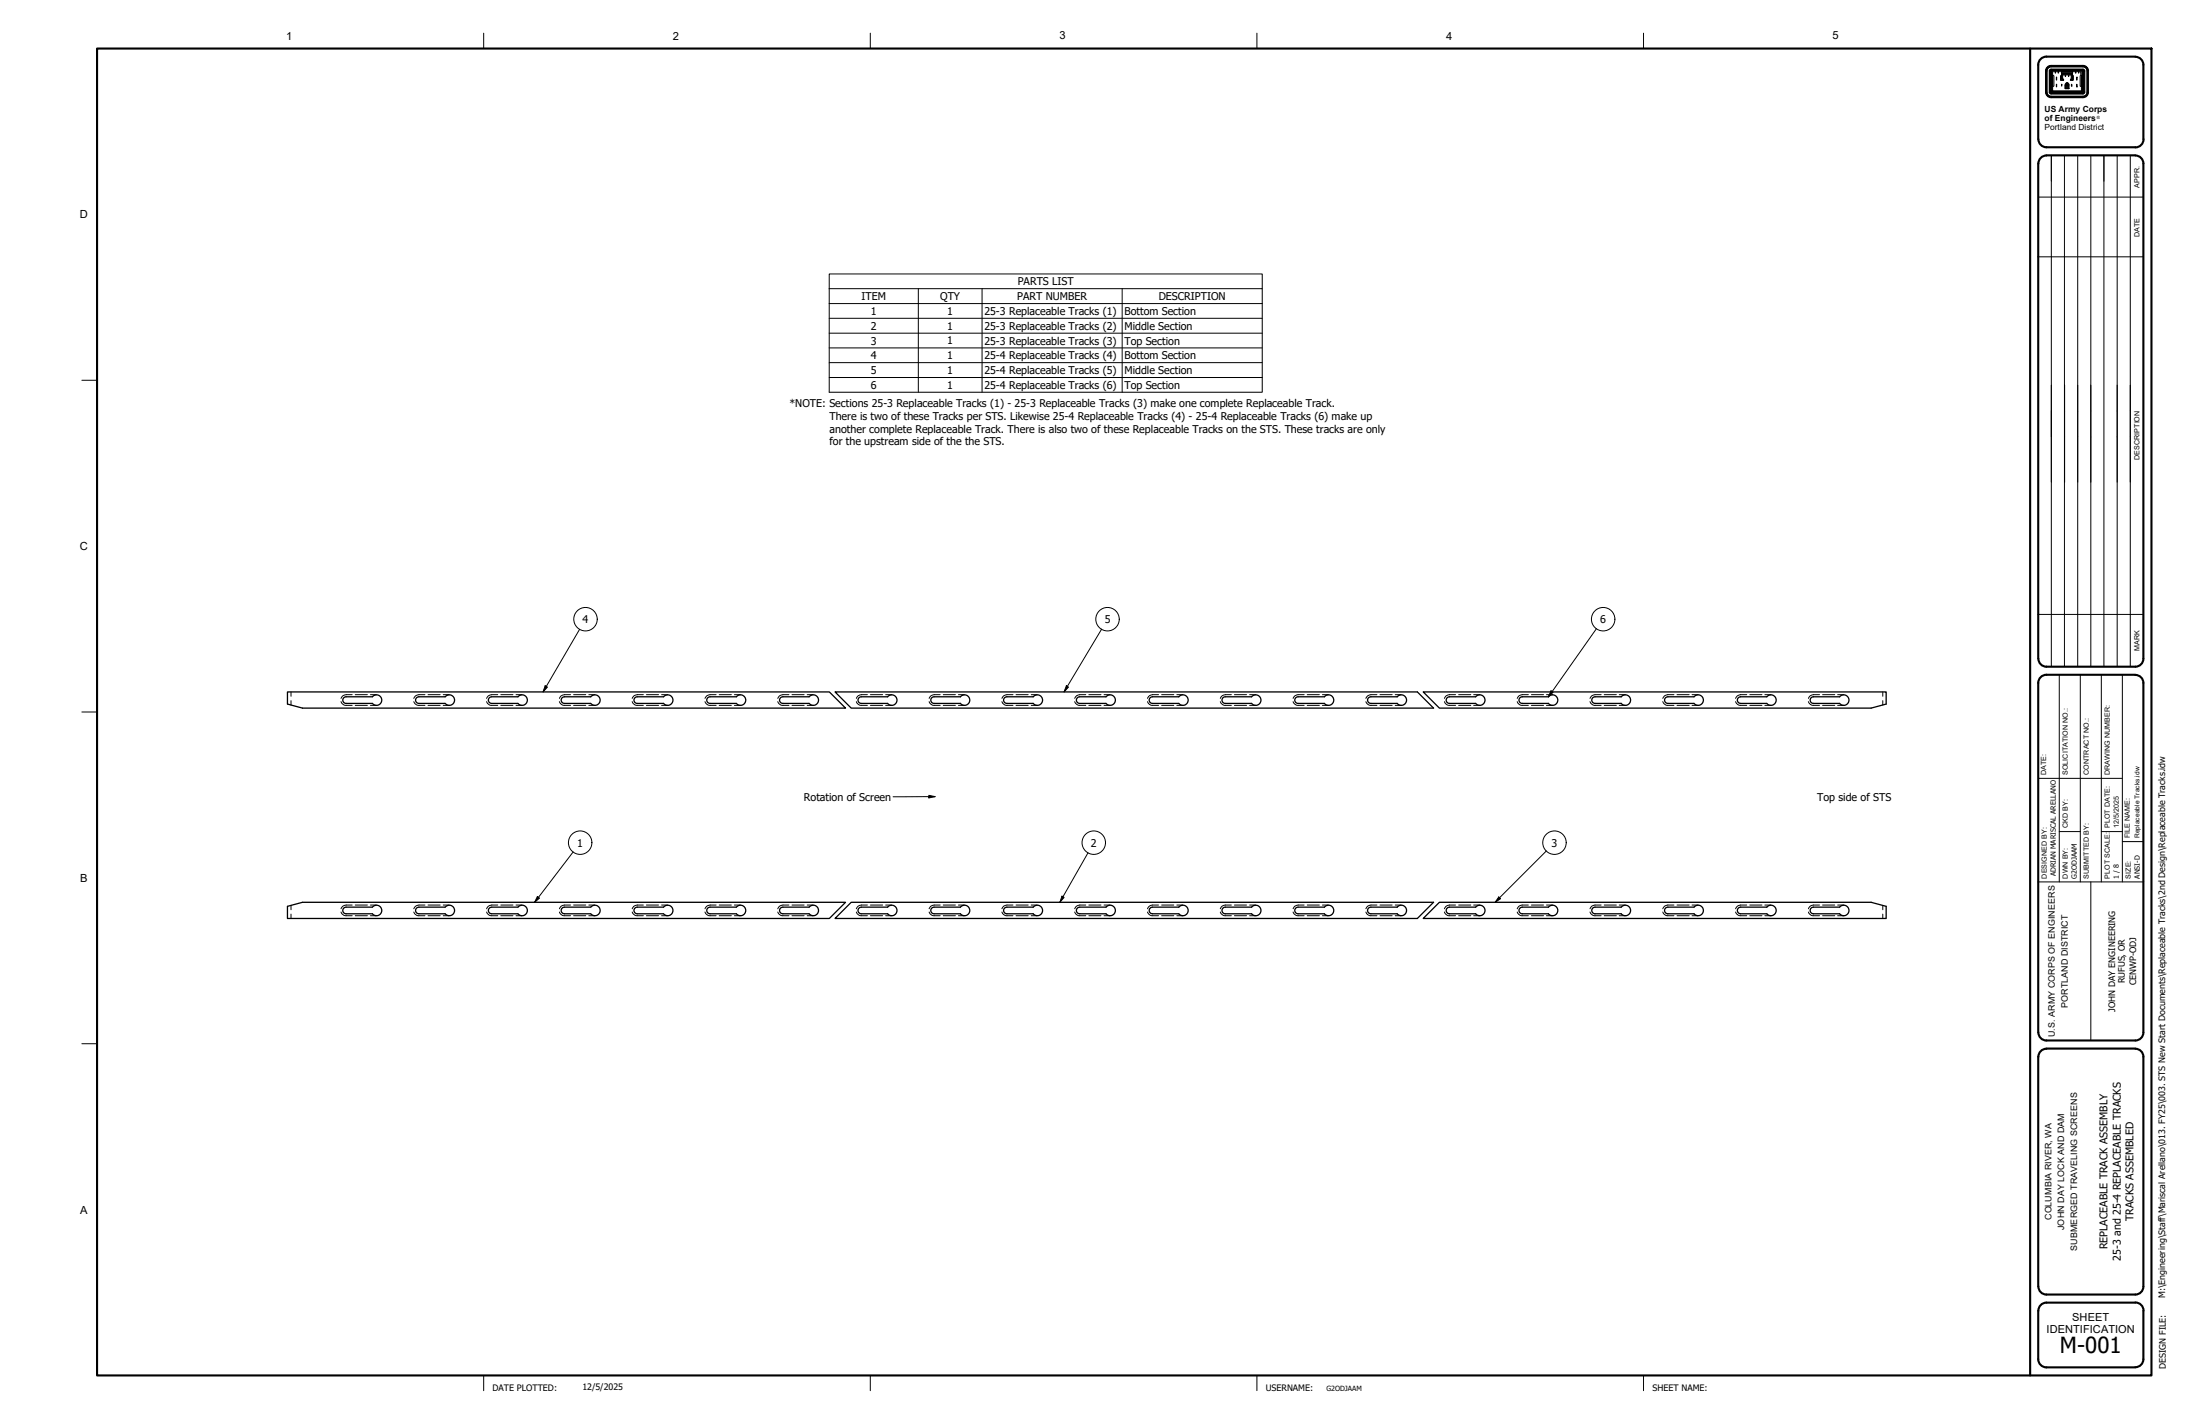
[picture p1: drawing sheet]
<svg xmlns="http://www.w3.org/2000/svg" width="864mm" height="559mm" viewBox="0 0 864 559" stroke-linecap="round" stroke-linejoin="round" font-family="sans-serif">
<!-- layer: Hidden (ANSI) -->
<g fill="none" stroke="#000" stroke-width=".39">
<path d="M114.2 271.5v1.7M114.2 275v1.7M133.9 275.3a2.13 2.13 0 0 0 2 1.5h2.3M138.2 272.6h-2.3a2.18 2.18 0 0 0-2 1.5M139.4 276.8h4.8M139.4 272.6h4.8M145.4 276.8h2.4M145.4 272.6h2.4M162.4 275.3a2.13 2.13 0 0 0 2.1 1.5h2.3M166.8 272.6h-2.3a2.18 2.18 0 0 0-2.1 1.5M168 276.8h4.8M168 272.6h4.8"/>
<path d="M174 276.8h2.3M174 272.6h2.3M191 275.3a2.13 2.13 0 0 0 2 1.5h2.4M195.4 272.6h-2.4a2.18 2.18 0 0 0-2 1.5M196.6 276.8h4.8M196.6 272.6h4.8M202.6 276.8h2.3M202.6 272.6h2.3M219.6 275.3a2.13 2.13 0 0 0 2 1.5h2.4M224 272.6h-2.4a2.18 2.18 0 0 0-2 1.5M225.2 276.8h4.7M225.2 272.6h4.7"/>
<path d="M231.1 276.8h2.4M231.1 272.6h2.4M248.2 275.3a2.13 2.13 0 0 0 2 1.5h2.3M252.5 272.6h-2.3a2.18 2.18 0 0 0-2 1.5M253.7 276.8h4.8M253.7 272.6h4.8M259.7 276.8h2.4M259.7 272.6h2.4M276.7 275.3a2.13 2.13 0 0 0 2.1 1.5h2.3M281.1 272.6h-2.3a2.18 2.18 0 0 0-2.1 1.5M282.3 276.8h4.8M282.3 272.6h4.8"/>
<path d="M288.3 276.8h2.3M288.3 272.6h2.3M305.3 275.3a2.13 2.13 0 0 0 2 1.5h2.4M309.7 272.6h-2.4a2.18 2.18 0 0 0-2 1.5M310.9 276.8h4.8M310.9 272.6h4.8M316.9 276.8h2.3M316.9 272.6h2.3M336.2 275.3v.2a2.14 2.14 0 0 0 1.9 1.3h2.4M340.5 272.6h-2.4a2.02 2.02 0 0 0-1.9 1.5M341.7 276.8h4.8M341.7 272.6h4.8"/>
<path d="M347.7 276.8h2.3M347.7 272.6h2.3M364.7 275.3v.2a2.14 2.14 0 0 0 2 1.3h2.4M369.1 272.6h-2.4a2.02 2.02 0 0 0-2 1.5M370.3 276.8h4.7M370.3 272.6h4.7M376.2 276.8h2.4M376.2 272.6h2.4M393.3 275.3v.2a2.14 2.14 0 0 0 2 1.3h2.3M397.6 272.6h-2.3a2.02 2.02 0 0 0-2 1.5M398.8 276.8h4.8M398.8 272.6h4.8"/>
<path d="M404.8 276.8h2.4M404.8 272.6h2.4M421.9 275.3v.2a2.14 2.14 0 0 0 2 1.3h2.3M426.2 272.6h-2.3a2.02 2.02 0 0 0-2 1.5M427.4 276.8h4.8M427.4 272.6h4.8M433.4 276.8h2.3M433.4 272.6h2.3M450.5 275.3v.2a2.14 2.14 0 0 0 1.9 1.3h2.4M454.8 272.6h-2.4a2.02 2.02 0 0 0-1.9 1.5M456 276.8h4.8M456 272.6h4.8"/>
<path d="M462 276.8h2.3M462 272.6h2.3M479 275.3v.2a2.14 2.14 0 0 0 2 1.3h2.4M483.4 272.6h-2.4a2.02 2.02 0 0 0-2 1.5M484.6 276.8h4.7M484.6 272.6h4.7M490.5 276.8h2.4M490.5 272.6h2.4M507.6 275.3v.2a2.14 2.14 0 0 0 2 1.3h2.3M511.9 272.6h-2.3a2.02 2.02 0 0 0-2 1.5M513.1 276.8h4.8M513.1 272.6h4.8"/>
<path d="M519.1 276.8h2.4M519.1 272.6h2.4M536.2 275.3v.2a2.14 2.14 0 0 0 2 1.3h2.3M540.5 272.6h-2.3a2.02 2.02 0 0 0-2 1.5M541.7 276.8h4.8M541.7 272.6h4.8M547.7 276.8h2.3M547.7 272.6h2.3M567 275.3l.1 .2a2.14 2.14 0 0 0 1.9 1.3h2.4M571.4 272.6h-2.4a2.18 2.18 0 0 0-2 1.5M572.6 276.8h4.7M572.6 272.6h4.7"/>
<path d="M578.5 276.8h2.4M578.5 272.6h2.4M595.6 275.3v.2a2.14 2.14 0 0 0 1.9 1.3h2.4M599.9 272.6h-2.4a2.18 2.18 0 0 0-1.9 1.5M601.2 276.8h4.7M601.2 272.6h4.7M607.1 276.8h2.4M607.1 272.6h2.4M624.1 275.3l.1 .2a2.14 2.14 0 0 0 1.9 1.3h2.4M628.5 272.6h-2.4a2.18 2.18 0 0 0-2 1.5M629.7 276.8h4.8M629.7 272.6h4.8"/>
<path d="M635.6 276.8h2.4M635.6 272.6h2.4M652.7 275.3l.1 .2a2.14 2.14 0 0 0 1.9 1.3h2.4M657.1 272.6h-2.4a2.18 2.18 0 0 0-2 1.5M658.3 276.8h4.8M658.3 272.6h4.8M664.2 276.8h2.4M664.2 272.6h2.4M681.3 275.3l.1 .2a2.14 2.14 0 0 0 1.9 1.3h2.4M685.7 272.6h-2.4a2.18 2.18 0 0 0-2 1.5M686.9 276.8h4.7M686.9 272.6h4.7"/>
<path d="M692.8 276.8h2.4M692.8 272.6h2.4M709.9 275.3v.2a2.14 2.14 0 0 0 1.9 1.3h2.4M714.2 272.6h-2.4a2.18 2.18 0 0 0-1.9 1.5M715.5 276.8h4.7M715.5 272.6h4.7M721.4 276.8h2.4M721.4 272.6h2.4M739.1 271.5v1.7M739.1 275v1.7M114.2 355.3v1.7M114.2 358.7v1.7"/>
<path d="M133.9 357.9a2.13 2.13 0 0 0 2 1.4h2.3M138.2 355.2h-2.3a2.18 2.18 0 0 0-2 1.4M139.4 359.3h4.8M139.4 355.2h4.8M145.4 359.3h2.4M145.4 355.2h2.4M162.4 357.9a2.13 2.13 0 0 0 2.1 1.4h2.3M166.8 355.2h-2.3a2.18 2.18 0 0 0-2.1 1.4M168 359.3h4.8M168 355.2h4.8M174 359.3h2.3M174 355.2h2.3"/>
<path d="M191 357.9a2.13 2.13 0 0 0 2 1.4h2.4M195.4 355.2h-2.4a2.18 2.18 0 0 0-2 1.4M196.6 359.3h4.8M196.6 355.2h4.8M202.6 359.3h2.3M202.6 355.2h2.3M219.6 357.9a2.13 2.13 0 0 0 2 1.4h2.4M224 355.2h-2.4a2.18 2.18 0 0 0-2 1.4M225.2 359.3h4.7M225.2 355.2h4.7M231.1 359.3h2.4M231.1 355.2h2.4"/>
<path d="M248.2 357.9a2.13 2.13 0 0 0 2 1.4h2.3M252.5 355.2h-2.3a2.18 2.18 0 0 0-2 1.4M253.7 359.3h4.8M253.7 355.2h4.8M259.7 359.3h2.4M259.7 355.2h2.4M276.7 357.9a2.13 2.13 0 0 0 2.1 1.4h2.3M281.1 355.2h-2.3a2.18 2.18 0 0 0-2.1 1.4M282.3 359.3h4.8M282.3 355.2h4.8M288.3 359.3h2.3M288.3 355.2h2.3"/>
<path d="M305.3 357.9a2.13 2.13 0 0 0 2 1.4h2.4M309.7 355.2h-2.4a2.18 2.18 0 0 0-2 1.4M310.9 359.3h4.8M310.9 355.2h4.8M316.9 359.3h2.3M316.9 355.2h2.3M336.2 357.9v.1a2.14 2.14 0 0 0 1.9 1.3h2.4M340.5 355.2h-2.4a2.02 2.02 0 0 0-1.9 1.4M341.7 359.3h4.8M341.7 355.2h4.8M347.7 359.3h2.3M347.7 355.2h2.3"/>
<path d="M364.7 357.9v.1a2.14 2.14 0 0 0 2 1.3h2.4M369.1 355.2h-2.4a2.02 2.02 0 0 0-2 1.4M370.3 359.3h4.7M370.3 355.2h4.7M376.2 359.3h2.4M376.2 355.2h2.4M393.3 357.9v.1a2.14 2.14 0 0 0 2 1.3h2.3M397.6 355.2h-2.3a2.02 2.02 0 0 0-2 1.4M398.8 359.3h4.8M398.8 355.2h4.8M404.8 359.3h2.4M404.8 355.2h2.4"/>
<path d="M421.9 357.9v.1a2.14 2.14 0 0 0 2 1.3h2.3M426.2 355.2h-2.3a2.02 2.02 0 0 0-2 1.4M427.4 359.3h4.8M427.4 355.2h4.8M433.4 359.3h2.3M433.4 355.2h2.3M450.5 357.9v.1a2.14 2.14 0 0 0 1.9 1.3h2.4M454.8 355.2h-2.4a2.02 2.02 0 0 0-1.9 1.4M456 359.3h4.8M456 355.2h4.8M462 359.3h2.3M462 355.2h2.3"/>
<path d="M479 357.9v.1a2.14 2.14 0 0 0 2 1.3h2.4M483.4 355.2h-2.4a2.02 2.02 0 0 0-2 1.4M484.6 359.3h4.7M484.6 355.2h4.7M490.5 359.3h2.4M490.5 355.2h2.4M507.6 357.9v.1a2.14 2.14 0 0 0 2 1.3h2.3M511.9 355.2h-2.3a2.02 2.02 0 0 0-2 1.4M513.1 359.3h4.8M513.1 355.2h4.8M519.1 359.3h2.4M519.1 355.2h2.4"/>
<path d="M536.2 357.9v.1a2.14 2.14 0 0 0 2 1.3h2.3M540.5 355.2h-2.3a2.02 2.02 0 0 0-2 1.4M541.7 359.3h4.8M541.7 355.2h4.8M547.7 359.3h2.3M547.7 355.2h2.3M567 357.9l.1 .1a2.14 2.14 0 0 0 1.9 1.3h2.4M571.4 355.2h-2.4a2.18 2.18 0 0 0-2 1.4M572.6 359.3h4.7M572.6 355.2h4.7M578.5 359.3h2.4M578.5 355.2h2.4"/>
<path d="M595.6 357.9v.1a2.14 2.14 0 0 0 1.9 1.3h2.4M599.9 355.2h-2.4a2.18 2.18 0 0 0-1.9 1.4M601.2 359.3h4.7M601.2 355.2h4.7M607.1 359.3h2.4M607.1 355.2h2.4M624.1 357.9l.1 .1a2.14 2.14 0 0 0 1.9 1.3h2.4M628.5 355.2h-2.4a2.18 2.18 0 0 0-2 1.4M629.7 359.3h4.8M629.7 355.2h4.8M635.6 359.3h2.4M635.6 355.2h2.4"/>
<path d="M652.7 357.9l.1 .1a2.14 2.14 0 0 0 1.9 1.3h2.4M657.1 355.2h-2.4a2.18 2.18 0 0 0-2 1.4M658.3 359.3h4.8M658.3 355.2h4.8M664.2 359.3h2.4M664.2 355.2h2.4M681.3 357.9l.1 .1a2.14 2.14 0 0 0 1.9 1.3h2.4M685.7 355.2h-2.4a2.18 2.18 0 0 0-2 1.4M686.9 359.3h4.7M686.9 355.2h4.7M692.8 359.3h2.4M692.8 355.2h2.4"/>
<path d="M709.9 357.9v.1a2.14 2.14 0 0 0 1.9 1.3h2.4M714.2 355.2h-2.4a2.18 2.18 0 0 0-1.9 1.4M715.5 359.3h4.7M715.5 355.2h4.7M721.4 359.3h2.4M721.4 355.2h2.4M739.1 355.3v1.7M739.1 358.7v1.7"/>
</g>
<!-- layer: Visible (ANSI) -->
<g fill="none" stroke="#000" stroke-width=".51">
<path d="M112.8 271.5h212.8l6.3 6.4h-213.2l-5.9-1.6zM135.9 273.4a1.3 1.3 0 0 0-1.3 1.3 1.3 1.3 0 0 0 1.3 1.3M135.9 273.4h10.2M135.9 276h10.2M146.2 273.5a2.06 2.06 0 0 1 3-.3 2.06 2.06 0 0 1 0 3 2.06 2.06 0 0 1-3-.2M174.7 273.4h-10.3a1.3 1.3 0 0 0-1.3 1.3 1.3 1.3 0 0 0 1.3 1.3h10.3M174.8 273.5a2.06 2.06 0 0 1 3-.3 2.06 2.06 0 0 1 0 3 2.06 2.06 0 0 1-3-.2M203.3 273.4h-10.3a1.3 1.3 0 0 0-1.3 1.3 1.3 1.3 0 0 0 1.3 1.3h10.3M203.3 273.5a2.06 2.06 0 0 1 3-.3 2.06 2.06 0 0 1 0 3 2.06 2.06 0 0 1-3-.2M231.8 273.4h-10.2a1.3 1.3 0 0 0-1.3 1.3 1.3 1.3 0 0 0 1.3 1.3h10.2M231.9 273.5a2.06 2.06 0 0 1 3-.3 2.06 2.06 0 0 1 0 3 2.06 2.06 0 0 1-3-.2M249.4 273.7l.8-.3 10.3 .1a2.08 2.08 0 0 1 3-.2 2.08 2.08 0 0 1 0 3 2.08 2.08 0 0 1-3.1-.3h-10.2a1.3 1.3 0 0 1-1.3-.9 1.3 1.3 0 0 1 .5-1.4z"/>
<path d="M278.7 273.4a1.3 1.3 0 0 0-1.3 1.3 1.3 1.3 0 0 0 1.3 1.3M278.8 273.4l10.3 .1a2.06 2.06 0 0 1 3-.3 2.06 2.06 0 0 1 0 3 2.06 2.06 0 0 1-3-.2h-10.3M307.3 273.4a1.3 1.3 0 0 0-1.3 1.3 1.3 1.3 0 0 0 1.3 1.3M307.3 273.4h10.3M307.3 276h10.3M317.6 273.5a2.06 2.06 0 0 1 3-.3 2.06 2.06 0 0 1 0 3 2.06 2.06 0 0 1-3-.2M327.8 271.5h228.6l6.3 6.4h-228.6zM338.1 273.4a1.3 1.3 0 0 0-1.3 1.3 1.3 1.3 0 0 0 1.3 1.3M338.1 273.4l10.3 .1a2.06 2.06 0 0 1 3-.3 2.06 2.06 0 0 1 0 3 2.06 2.06 0 0 1-3-.2h-10.3M366.7 273.4a1.3 1.3 0 0 0-1.3 1.3 1.3 1.3 0 0 0 1.3 1.3M366.7 273.4l10.3 .1a2.06 2.06 0 0 1 3-.3 2.06 2.06 0 0 1 0 3 2.06 2.06 0 0 1-3-.2h-10.3M394.5 273.7l.8-.3 10.3 .1a2.07 2.07 0 0 1 3-.3 2.07 2.07 0 0 1 0 3.1 2.07 2.07 0 0 1-3-.3h-10.3a1.3 1.3 0 0 1-1.3-.9 1.3 1.3 0 0 1 .5-1.4z"/>
<path d="M423.1 273.7l.7-.3 10.3 .1a2.07 2.07 0 0 1 3.1-.3 2.07 2.07 0 0 1 0 3.1 2.07 2.07 0 0 1-3.1-.3h-10.3a1.3 1.3 0 0 1-1.2-.9 1.3 1.3 0 0 1 .5-1.4zM451.6 273.7l.8-.3 10.3 .1a2.07 2.07 0 0 1 3-.3 2.07 2.07 0 0 1 0 3.1 2.07 2.07 0 0 1-3-.3h-10.3a1.3 1.3 0 0 1-1.2-.9 1.3 1.3 0 0 1 .4-1.4zM480.2 273.7l.8-.3 10.3 .1a2.07 2.07 0 0 1 3-.3 2.07 2.07 0 0 1 0 3.1 2.07 2.07 0 0 1-3-.3h-10.3a1.3 1.3 0 0 1-1.3-.9 1.3 1.3 0 0 1 .5-1.4zM509.6 273.4a1.3 1.3 0 0 0-1.3 1.3 1.3 1.3 0 0 0 1.3 1.3M509.6 273.4l10.3 .1a2.06 2.06 0 0 1 3-.3 2.06 2.06 0 0 1 0 3 2.06 2.06 0 0 1-3-.2h-10.3M538.1 273.4a1.3 1.3 0 0 0-1.3 1.3 1.3 1.3 0 0 0 1.3 1.3M538.2 273.4l10.2 .1a2.06 2.06 0 0 1 3.1-.3 2.06 2.06 0 0 1 0 3 2.06 2.06 0 0 1-3.1-.2h-10.2M558.7 271.5h181.7v4.8l-5.9 1.6h-169.5zM568.2 273.7l.8-.3 10.2 .1a2.07 2.07 0 0 1 3.1-.3 2.07 2.07 0 0 1 0 3.1 2.07 2.07 0 0 1-3.1-.3h-10.2a1.3 1.3 0 0 1-1.2-.9 1.3 1.3 0 0 1 .4-1.4zM596.8 273.7l.8-.3 10.2 .1a2.07 2.07 0 0 1 3-.3 2.07 2.07 0 0 1 0 3.1 2.07 2.07 0 0 1-3-.3h-10.2a1.3 1.3 0 0 1-1.3-.9 1.3 1.3 0 0 1 .5-1.4zM625.4 273.7l.7-.3 10.3 .1a2.07 2.07 0 0 1 3-.3 2.07 2.07 0 0 1 0 3.1 2.07 2.07 0 0 1-3-.3h-10.3a1.3 1.3 0 0 1-1.2-.9 1.3 1.3 0 0 1 .5-1.4zM653.7 274l1-.6 10.3 .1a2.07 2.07 0 0 1 3-.3 2.07 2.07 0 0 1 0 3.1 2.07 2.07 0 0 1-3-.3h-10.7l-.8-.9z"/>
<path d="M683.3 273.4l10.2 .1a2.06 2.06 0 0 1 3.1-.3 2.06 2.06 0 0 1 0 3 2.06 2.06 0 0 1-3.1-.2h-10.2M683.3 273.4a1.3 1.3 0 0 0-1.3 1.3 1.3 1.3 0 0 0 1.3 1.3M711.1 273.7l.8-.3 10.2 .1a2.07 2.07 0 0 1 3-.3 2.07 2.07 0 0 1 0 3.1 2.07 2.07 0 0 1-3-.3h-10.2a1.3 1.3 0 0 1-1.3-.9 1.3 1.3 0 0 1 .5-1.4zM112.8 355.7l5.9-1.6h213.2l-6.3 6.3h-212.8zM135.9 356a1.3 1.3 0 0 0-1.3 1.3 1.3 1.3 0 0 0 1.3 1.3M135.9 356h10.2M135.9 358.6h10.2M146.2 356a2.06 2.06 0 0 1 3-.2 2.06 2.06 0 0 1 0 3 2.06 2.06 0 0 1-3-.2M174.7 356h-10.3a1.3 1.3 0 0 0-1.3 1.3 1.3 1.3 0 0 0 1.3 1.3h10.3M174.8 356a2.06 2.06 0 0 1 3-.2 2.06 2.06 0 0 1 0 3 2.06 2.06 0 0 1-3-.2M203.3 356h-10.3a1.3 1.3 0 0 0-1.3 1.3 1.3 1.3 0 0 0 1.3 1.3h10.3M203.3 356a2.06 2.06 0 0 1 3-.2 2.06 2.06 0 0 1 0 3 2.06 2.06 0 0 1-3-.2"/>
<path d="M231.8 356h-10.2a1.3 1.3 0 0 0-1.3 1.3 1.3 1.3 0 0 0 1.3 1.3h10.2M231.9 356a2.06 2.06 0 0 1 3-.2 2.06 2.06 0 0 1 0 3 2.06 2.06 0 0 1-3-.2M260.4 356h-10.2a1.3 1.3 0 0 0-1.3 1.3 1.3 1.3 0 0 0 1.3 1.3h10.2a2.08 2.08 0 0 0 3.1 .3 2.08 2.08 0 0 0 0-3.1 2.08 2.08 0 0 0-3 .2M278.7 356a1.3 1.3 0 0 0-1.3 1.3 1.3 1.3 0 0 0 1.3 1.3M278.8 356h10.2M289.1 356a2.06 2.06 0 0 1 3-.2 2.06 2.06 0 0 1 0 3 2.06 2.06 0 0 1-3-.2h-10.3M307.3 356a1.3 1.3 0 0 0-1.3 1.3 1.3 1.3 0 0 0 1.3 1.3M307.3 356h10.3M307.3 358.6h10.3M317.6 356a2.06 2.06 0 0 1 3-.2 2.06 2.06 0 0 1 0 3 2.06 2.06 0 0 1-3-.2M338.1 356a1.3 1.3 0 0 0-1.3 1.3 1.3 1.3 0 0 0 1.3 1.3M338.1 356h10.3"/>
<path d="M348.4 356a2.06 2.06 0 0 1 3-.2 2.06 2.06 0 0 1 0 3 2.06 2.06 0 0 1-3-.2h-10.3M366.7 356a1.3 1.3 0 0 0-1.3 1.3 1.3 1.3 0 0 0 1.3 1.3M366.7 356h10.3M377 356a2.06 2.06 0 0 1 3-.2 2.06 2.06 0 0 1 0 3 2.06 2.06 0 0 1-3-.2h-10.3M405.6 356h-10.3a1.3 1.3 0 0 0-1.3 1.3 1.3 1.3 0 0 0 1.3 1.3h10.3a2.07 2.07 0 0 0 3 .2 2.07 2.07 0 0 0 0-3 2.07 2.07 0 0 0-3 .2M434.1 356h-10.3a1.3 1.3 0 0 0-1.3 1.3 1.3 1.3 0 0 0 1.3 1.3h10.3a2.07 2.07 0 0 0 3.1 .2 2.07 2.07 0 0 0 0-3 2.07 2.07 0 0 0-3.1 .2M462.7 356h-10.3a1.3 1.3 0 0 0-1.3 1.3 1.3 1.3 0 0 0 1.3 1.3h10.3a2.07 2.07 0 0 0 3 .2 2.07 2.07 0 0 0 0-3 2.07 2.07 0 0 0-3 .2M491.3 356h-10.3a1.3 1.3 0 0 0-1.3 1.3 1.3 1.3 0 0 0 1.3 1.3h10.3a2.07 2.07 0 0 0 3 .2 2.07 2.07 0 0 0 0-3 2.07 2.07 0 0 0-3 .2M509.6 356a1.3 1.3 0 0 0-1.3 1.3 1.3 1.3 0 0 0 1.3 1.3M509.6 356h10.3M519.9 356a2.06 2.06 0 0 1 3-.2 2.06 2.06 0 0 1 0 3 2.06 2.06 0 0 1-3-.2h-10.3M538.1 356a1.3 1.3 0 0 0-1.3 1.3 1.3 1.3 0 0 0 1.3 1.3"/>
<path d="M538.2 356h10.2M548.4 356a2.06 2.06 0 0 1 3.1-.2 2.06 2.06 0 0 1 0 3 2.06 2.06 0 0 1-3.1-.2h-10.2M579.2 356h-10.2a1.3 1.3 0 0 0-1.3 1.3 1.3 1.3 0 0 0 1.3 1.3h10.2a2.07 2.07 0 0 0 3.1 .2 2.07 2.07 0 0 0 0-3 2.07 2.07 0 0 0-3.1 .2M607.8 356h-10.2a1.3 1.3 0 0 0-1.3 1.3 1.3 1.3 0 0 0 1.3 1.3h10.2a2.07 2.07 0 0 0 3 .2 2.07 2.07 0 0 0 0-3 2.07 2.07 0 0 0-3 .2M636.4 356h-10.3a1.3 1.3 0 0 0-1.3 1.3 1.3 1.3 0 0 0 1.3 1.3h10.3a2.07 2.07 0 0 0 3 .2 2.07 2.07 0 0 0 0-3 2.07 2.07 0 0 0-3 .2M665 356h-10.3a1.3 1.3 0 0 0-1.3 1.3 1.3 1.3 0 0 0 1.3 1.3h10.3a2.07 2.07 0 0 0 3 .2 2.07 2.07 0 0 0 0-3 2.07 2.07 0 0 0-3 .2M683.3 356h10.2M683.3 356a1.3 1.3 0 0 0-1.3 1.3 1.3 1.3 0 0 0 1.3 1.3M693.5 356a2.06 2.06 0 0 1 3.1-.2 2.06 2.06 0 0 1 0 3 2.06 2.06 0 0 1-3.1-.2h-10.2M722.1 356h-10.2a1.3 1.3 0 0 0-1.3 1.3 1.3 1.3 0 0 0 1.3 1.3h10.2a2.07 2.07 0 0 0 3 .2 2.07 2.07 0 0 0 0-3 2.07 2.07 0 0 0-3 .2M327.8 360.4l6.3-6.3h228.6l-6.3 6.3zM558.7 360.4l6.3-6.3h169.5l5.9 1.6v4.7z"/>
</g>
<!-- layer: Symbol (ANSI) -->
<g fill="none" stroke="#000" stroke-width=".39">
<path d="M325.5 113.3v-5.8h170v5.8M325.5 113.3h170v5.8M325.5 113.3v40.6h170v-34.8M325.5 119.1h170M360.5 113.3v40.6M385.5 113.3v40.6M440.5 113.3v40.6M325.5 124.9h170M325.5 130.7h170M325.5 136.5h170M325.5 142.3h170M325.5 148.1h170"/>
<path d="M227.5 247l-14.3 24.5M432.4 246.9l-14.7 24.6M626.7 246.7l-18.9 26.7M214 269.1l.9 .5-1.7 1.9zM418.6 269.1l.8 .5-1.7 1.9zM608.8 271.1l.9 .6-1.9 1.7zM364.6 312.1l2.5 .5-2.5 .5zM367.1 312.6l-16.5 .1M225 334.3l-15.1 19.8M427.1 334.6l-11 19.5M607 333.9l-20.1 20.2M210.9 351.8l.9 .6-1.9 1.7z"/>
<path d="M416.9 351.7l.8 .5-1.6 1.9zM588.3 352l.7 .7-2.1 1.4z"/>
<circle cx="229.8" cy="243" r="4.6"/>
<circle cx="434.8" cy="243" r="4.6"/>
<circle cx="629.3" cy="243" r="4.6"/>
<circle cx="227.7" cy="330.7" r="4.6"/>
<circle cx="429.4" cy="330.7" r="4.6"/>
<circle cx="610.2" cy="330.7" r="4.6"/>
</g>
<!-- layer: Castle -->
<g fill="none" stroke="#000" stroke-width=".39">
<path d="M803 36.2l.6 1.5 1.5 .7M803 27.8v8.4M803.1 27.8v8.4M803.1 36.2l.6 1.4 1.4 .6M803.3 27.8v8.9l.9 1.1 .9 .2M803.4 27.8l.1 8.8 .8 1.1 .8 .2M803.6 27.8v8.4l.3 .9 1.2 .6M804.4 27.8v8.4l.2 .5 .5 .2M804.5 27.8v8.4l.6 .6M804.7 27.8v8.4l.4 .4M804.9 27.8v8.4l.2 .2M805.1 27.8v8.5"/>
<path d="M805.1 27.7v.1M805.1 27.6l-.2 .2M805.1 27.4l-.4 .4M805.1 27.2l-.6 .6M805.1 27.1l-.5 .2-.2 .5M805.1 26.3l-.9 .3-.6 1.2M805.1 26.1l-1.2 .5-.5 1.2M805.1 26l-1.3 .5-.5 1.3M805.1 25.8l-1.4 .6-.6 1.4M805.1 25.7l-1.5 .6-.6 1.5M805.2 27.7l12.6 .1M805.2 27.6h12.5l.2 .2"/>
<path d="M805.2 27.4h12.5l.4 .4M805.2 27.2h12.5l.6 .6M805.2 27.1h12.5l.5 .2 .2 .5M805.2 26.3h12.5l1.2 .6 .3 .9M805.2 26.1h12.5l1.2 .5 .5 1.2M805.2 26h12.5l1.3 .5 .5 1.3M805.2 25.8l13 .1 1.2 .9 .3 1M805.2 25.7h13l1.3 1 .3 1.1M805.2 38.2h12.4M805.3 27.8v8.3h12.2v-8.3M805.4 27.8v8.1h11.9v-8.1M805.5 27.7h3.7l-.3 3.6h.9l-.3-.6v-1.6h3.7l-.2 2.2h.8l-.2-3.5h3.7v1.5l-.3 .5v4l.4 .3v1.7h-11.8l.2-6-.3-.5z"/>
<path d="M805.6 29.7v4.2M805.8 28.1h1v.6l.1-.6h1v.6l.1-.6h1.2l-.3 3.5h1.2v-.5l-.4-.2v-1.5h1v.6l.1-.6h1.2v.6l.1-.6h1v1.5l-.4 .7h1.1l-.2-3.5h1.1v.6l.2-.6h1v.6l.1-.6h.8l-.3 5.7 .6 .2v1.7h-11.3v-1.6l.5-.4v-3.9l-.5-.4zM805.8 29.8v4M807.2 33.1l.1 1zM807.2 30.3l.1 1.1zM809.2 29.8v1.3h.3l-.3-.2M809.2 33.1l.2 .7zM809.5 28.1h3.8M809.5 29h3.8M809.5 28.8h3.8M809.5 28.7h3.8M809.5 28.6h3.8"/>
<path d="M809.5 28.3h3.8M809.5 28h3.8M810.6 33.3h1.6v1.5h-1.6zM810.6 33.3a.81 .81 0 0 1 .9-.9 .81 .81 0 0 1 .7 1M810.8 33.3v1.5M811 33.3v1.5M811.1 34.8l.1-1.5 .2-.4 .3 1.9M811.4 32.8l.4 .6v1.4M811.4 32.5l-.6 .8M811.4 32.6l.6 .5v1.7M811.4 32.7l-.4 .6M811.5 33.4l-.1 1.4"/>
<path d="M813.1 33.1l.2 .7zM813.6 29.8v1.3h-.4l.4-.2M815.1 30.3l.2 1.1zM815.1 33.1l.2 1zM817.1 29.8v4M817.2 29.7v4.2M817.8 27.8v8.5h-12.6M817.9 27.8v8.4M817.9 36.2l-.2 .2h-12.5M818.1 27.8l-.2 8.7-12.7 .1M818.2 27.8v8.4M818.3 36.2l-.6 .6h-12.5"/>
<path d="M818.4 27.8v8.4l-.2 .5-.5 .2h-12.5M819.2 27.8v8.4l-.6 1.2-.9 .3h-12.5M819.3 27.8v8.4M819.4 36.2l-.5 1.2-1.2 .5h-12.5M819.5 27.8v8.4l-.2 .9-.7 .7-.9 .2h-12.5M819.7 27.8l-.1 8.9-.9 1.2-1 .3M819.8 27.8v8.4l-.3 1.1-.7 .8-1.1 .3h-12.5"/>
</g>
<!-- layer: 0 -->
<path d="M38.1 19h806.4v520.8h-806.4zM796.9 19v520.8" fill="none" stroke="#000" stroke-width=".83"/>
<!-- layer: G-ANNO-TTLB -->
<g fill="none" stroke="#000" stroke-width=".39">
<path d="M189.9 13v6M341.6 13v6M493.4 13v6M645.2 13v6M805.2 61v10.1M825.9 61v10.1M32.1 149.2h6M805.2 151.1v20.3M810.5 151.1v38.1M815.6 151.1v38.1M820.7 151.1v38.1M831.1 151.1v38.1"/>
<path d="M836.2 151.1v38.1M805.2 161.3v27.9M32.1 279.4h6M808.4 264.8v81.3M816.6 264.8v81.3M824.9 264.8v81.3M833.1 264.8v81.3M808.4 326.3h8.2M824.9 326.3h8.2M833.1 330.3h8.3M799.9 346.1h41.7M820.7 346.1v62.2"/>
<path d="M32.1 409.6h6M189.9 539.8v5.9M341.6 539.8v5.9M493.4 539.8v5.9M645.2 539.8v5.9"/>
</g>
<g fill="none" stroke="#000" stroke-width=".83">
<path d="M803.3 22.2h34.9M803.3 22.2a3.2 3.2 0 0 0-3.2 3.2v29.2M838.2 22.3a3.1 3.1 0 0 1 3.2 3.1v29.2M800.2 54.6a3.1 3.1 0 0 0 3.1 3.2M841.4 54.6a3.2 3.2 0 0 1-3.2 3.2h-34.9M800.1 64.1v194.3M803.3 61h34.9M803.3 61a3.1 3.1 0 0 0-3.1 3.2M838.2 61a3.1 3.1 0 0 1 3.2 3.2v194.2a3.1 3.1 0 0 1-3.2 3.2h-34.9M800.2 258.5a3.1 3.1 0 0 0 3.1 3.1M803.3 264.8h34.9M803.3 264.8a3.2 3.2 0 0 0-3.2 3.2v137.1"/>
<path d="M838.2 264.9a3.1 3.1 0 0 1 3.2 3.1v137.1M800.1 414.7v90.1M800.2 405.2a3.1 3.1 0 0 0 3.1 3.1M803.3 411.5h34.9M803.3 411.5a3.1 3.1 0 0 0-3.1 3.2M838.2 411.5a3.1 3.1 0 0 1 3.2 3.2M841.4 405.2a3.1 3.1 0 0 1-3.2 3.1h-34.9M841.4 414.7v90.2a3.1 3.1 0 0 1-3.2 3.1h-34.9M800.1 514.3v19.1a3.2 3.2 0 0 0 3.2 3.2M800.2 504.9a3.1 3.1 0 0 0 3.1 3.1M803.3 511.2h34.9M803.3 511.2a3.1 3.1 0 0 0-3.1 3.1"/>
<path d="M838.2 511.1a3.1 3.1 0 0 1 3.2 3.2v19.1a3.1 3.1 0 0 1-3.2 3.1M803.3 536.6h34.9"/>
</g>
<!-- layer: G-ANNO-TTBL -->
<path d="M800.1 77.3h41.3M805.2 61v200.6M810.4 61v200.6M815.6 61v200.6M820.7 61v200.6M825.9 61v200.6M831.1 61v200.6M836.2 61v200.6M799.9 100.8h41.3M799.9 241.1h41.3M800.1 305.4h33" fill="none" stroke="#000" stroke-width=".39"/>
<!-- layer: Symbol (ANSI) -->
<g fill="#000">
<path d="M214 269.1l.9 .5-1.7 1.9z" fill-rule="evenodd"/>
<path d="M418.6 269.1l.8 .5-1.7 1.9z" fill-rule="evenodd"/>
<path d="M608.8 271.1l.9 .6-1.9 1.7z" fill-rule="evenodd"/>
<path d="M364.6 312.1l2.5 .5-2.5 .5z" fill-rule="evenodd"/>
<path d="M210.9 351.8l.9 .6-1.9 1.7z" fill-rule="evenodd"/>
<path d="M416.9 351.7l.8 .5-1.6 1.9z" fill-rule="evenodd"/>
<path d="M588.3 352l.7 .7-2.1 1.4z" fill-rule="evenodd"/>
</g>
<text font-size="8.7" x="808.6" y="531.1">M-001</text>
<g font-size="4.4">
<text x="112.3" y="15.6">1</text>
<text x="264.1" y="15.6">2</text>
<text x="415.9" y="15.5">3</text>
<text x="567.6" y="15.6">4</text>
<text x="719.4" y="15.5">5</text>
<text x="31.4" y="85.7">D</text>
<text x="31.4" y="215.9">C</text>
<text x="31.5" y="346.1">B</text>
<text x="31.5" y="476.2">A</text>
</g>
<g font-size="4.3">
<text x="813.4" y="518.3">SHEET</text>
<text x="803.4" y="523">IDENTIFICATION</text>
</g>
<g font-size="4.2">
<text x="399.5" y="112">PARTS LIST</text>
<text x="338.2" y="117.7">ITEM</text>
<text x="369.1" y="117.8">QTY</text>
<text x="399.3" y="117.7">PART NUMBER</text>
<text x="454.9" y="117.8">DESCRIPTION</text>
<text x="341.9" y="123.6">1</text>
<text x="371.9" y="123.6">1</text>
<text x="386.4" y="123.6">25-3 Replaceable Tracks (1)</text>
<text x="441.4" y="123.6">Bottom Section</text>
<text x="341.9" y="129.3">2</text>
<text x="371.9" y="129.3">1</text>
<text x="386.4" y="129.4">25-3 Replaceable Tracks (2)</text>
<text x="441.4" y="129.4">Middle Section</text>
<text x="341.9" y="135.2">3</text>
<text x="371.9" y="135.1">1</text>
<text x="386.4" y="135.2">25-3 Replaceable Tracks (3)</text>
<text x="441.4" y="135.2">Top Section</text>
<text x="341.9" y="141">4</text>
<text x="371.9" y="141">1</text>
<text x="386.4" y="141">25-4 Replaceable Tracks (4)</text>
<text x="441.4" y="141">Bottom Section</text>
<text x="341.9" y="146.7">5</text>
<text x="371.9" y="146.7">1</text>
<text x="386.4" y="146.8">25-4 Replaceable Tracks (5)</text>
<text x="441.4" y="146.8">Middle Section</text>
<text x="341.9" y="152.6">6</text>
<text x="371.9" y="152.6">1</text>
<text x="386.4" y="152.7">25-4 Replaceable Tracks (6)</text>
<text x="441.4" y="152.6">Top Section</text>
<text x="309.9" y="159.8">*NOTE: Sections 25-3 Replaceable Tracks (1) - 25-3 Replaceable Tracks (3) make one complete Replaceable Track.</text>
<text x="325.6" y="164.8">There is two of these Tracks per STS. Likewise 25-4 Replaceable Tracks (4) - 25-4 Replaceable Tracks (6) make up</text>
<text x="325.6" y="169.8">another complete Replaceable Track. There is also two of these Replaceable Tracks on the STS. These tracks are only</text>
<text x="325.6" y="174.8">for the upstream side of the the STS.</text>
<text x="228.7" y="244.5">4</text>
<text x="433.6" y="244.5">5</text>
<text x="628.1" y="244.5">6</text>
<text x="315.6" y="314.3">Rotation of Screen</text>
<text x="713.4" y="314.2">Top side of STS</text>
<text x="226.6" y="332.2">1</text>
<text x="428.2" y="332.2">2</text>
<text x="609" y="332.2">3</text>
<text x="837.5" y="479.1" transform="rotate(-90 837.5 479.1)">TRACKS ASSEMBLED</text>
<text x="827.3" y="490.3" transform="rotate(-90 827.3 490.3)">REPLACEABLE TRACK ASSEMBLY</text>
<text x="832.5" y="494.7" transform="rotate(-90 832.5 494.7)">25-3 and 25-4 REPLACEABLE TRACKS</text>
</g>
<g font-size="3.5">
<text x="834.1" y="385.8" transform="rotate(-90 834.1 385.8)">RUFUS, OR</text>
<text x="838.5" y="386.7" transform="rotate(-90 838.5 386.7)">CENWP-ODJ</text>
<text x="811.7" y="395.5" transform="rotate(-90 811.7 395.5)">PORTLAND DISTRICT</text>
<text x="830.3" y="397" transform="rotate(-90 830.3 397)">JOHN DAY ENGINEERING</text>
<text x="806.6" y="407" transform="rotate(-90 806.6 407)">U.S. ARMY CORPS OF ENGINEERS</text>
<text x="805.2" y="478.8" transform="rotate(-90 805.2 478.8)">COLUMBIA RIVER, WA</text>
<text x="810.3" y="482.7" transform="rotate(-90 810.3 482.7)">JOHN DAY LOCK AND DAM</text>
<text x="815.4" y="490.8" transform="rotate(-90 815.4 490.8)">SUBMERGED TRAVELING SCREENS</text>
<text x="849.9" y="509.5" transform="rotate(-90 849.9 509.5)">M:\Engineering\Staff\Mariscal Arellano\013. FY25\003. STS New Start Documents\Replaceable Tracks\2nd Design\Replaceable Tracks.idw</text>
<text x="850.2" y="537.2" transform="rotate(-90 850.2 537.2)">DESIGN FILE:</text>
<text x="193.4" y="545.8">DATE PLOTTED:</text>
<text x="228.6" y="545.6">12/5/2025</text>
<text x="496.9" y="545.8">USERNAME:</text>
<text x="648.7" y="546">SHEET NAME:</text>
</g>
<g font-size="3.3">
<text x="802.6" y="44">US Army Corps</text>
<text x="802.6" y="47.6">of Engineers</text>
<text x="802.6" y="51.1">Portland District</text>
</g>
<g font-size="2.8">
<text x="839.8" y="73.7" transform="rotate(-90 839.8 73.7)">APPR.</text>
<text x="839.8" y="93" transform="rotate(-90 839.8 93)">DATE</text>
<text x="839.8" y="180.5" transform="rotate(-90 839.8 180.5)">DESCRIPTION</text>
<text x="839.8" y="255.3" transform="rotate(-90 839.8 255.3)">MARK</text>
<text x="803.2" y="304.2" transform="rotate(-90 803.2 304.2)">DATE:</text>
<text x="811.7" y="304.2" transform="rotate(-90 811.7 304.2)">SOLICITATION NO.:</text>
<text x="820" y="304.2" transform="rotate(-90 820 304.2)">CONTRACT NO.:</text>
<text x="828.2" y="304.2" transform="rotate(-90 828.2 304.2)">DRAWING NUMBER:</text>
<text x="811.7" y="325" transform="rotate(-90 811.7 325)">CKD BY:</text>
<text x="828.2" y="325" transform="rotate(-90 828.2 325)">PLOT DATE:</text>
<text x="831.7" y="325" transform="rotate(-90 831.7 325)">12/5/2025</text>
<text x="836.1" y="329" transform="rotate(-90 836.1 329)">FILE NAME:</text>
<text x="803.5" y="344.8" transform="rotate(-90 803.5 344.8)">DESIGNED BY:</text>
<text x="807" y="343.9" transform="rotate(-90 807 343.9)">ADRIAN MARISCAL ARELLANO</text>
<text x="811.7" y="344.8" transform="rotate(-90 811.7 344.8)">DWN BY:</text>
<text x="815.2" y="344.8" transform="rotate(-90 815.2 344.8)">G2ODJAAM</text>
<text x="820" y="344.8" transform="rotate(-90 820 344.8)">SUBMITTED BY:</text>
<text x="828.2" y="344.8" transform="rotate(-90 828.2 344.8)">PLOT SCALE:</text>
<text x="831.7" y="344.8" transform="rotate(-90 831.7 344.8)">1 / 8</text>
<text x="836.5" y="344.8" transform="rotate(-90 836.5 344.8)">SIZE:</text>
<text x="840" y="344.8" transform="rotate(-90 840 344.8)">ANSI-D</text>
<text x="520.7" y="545.8">G2ODJAAM</text>
</g>
<text font-size="2.6" x="839.8" y="329" transform="rotate(-90 839.8 329)">Replaceable Tracks.idw</text>
<text font-size="1.7" x="823.2" y="46.5">®</text>
</svg>
